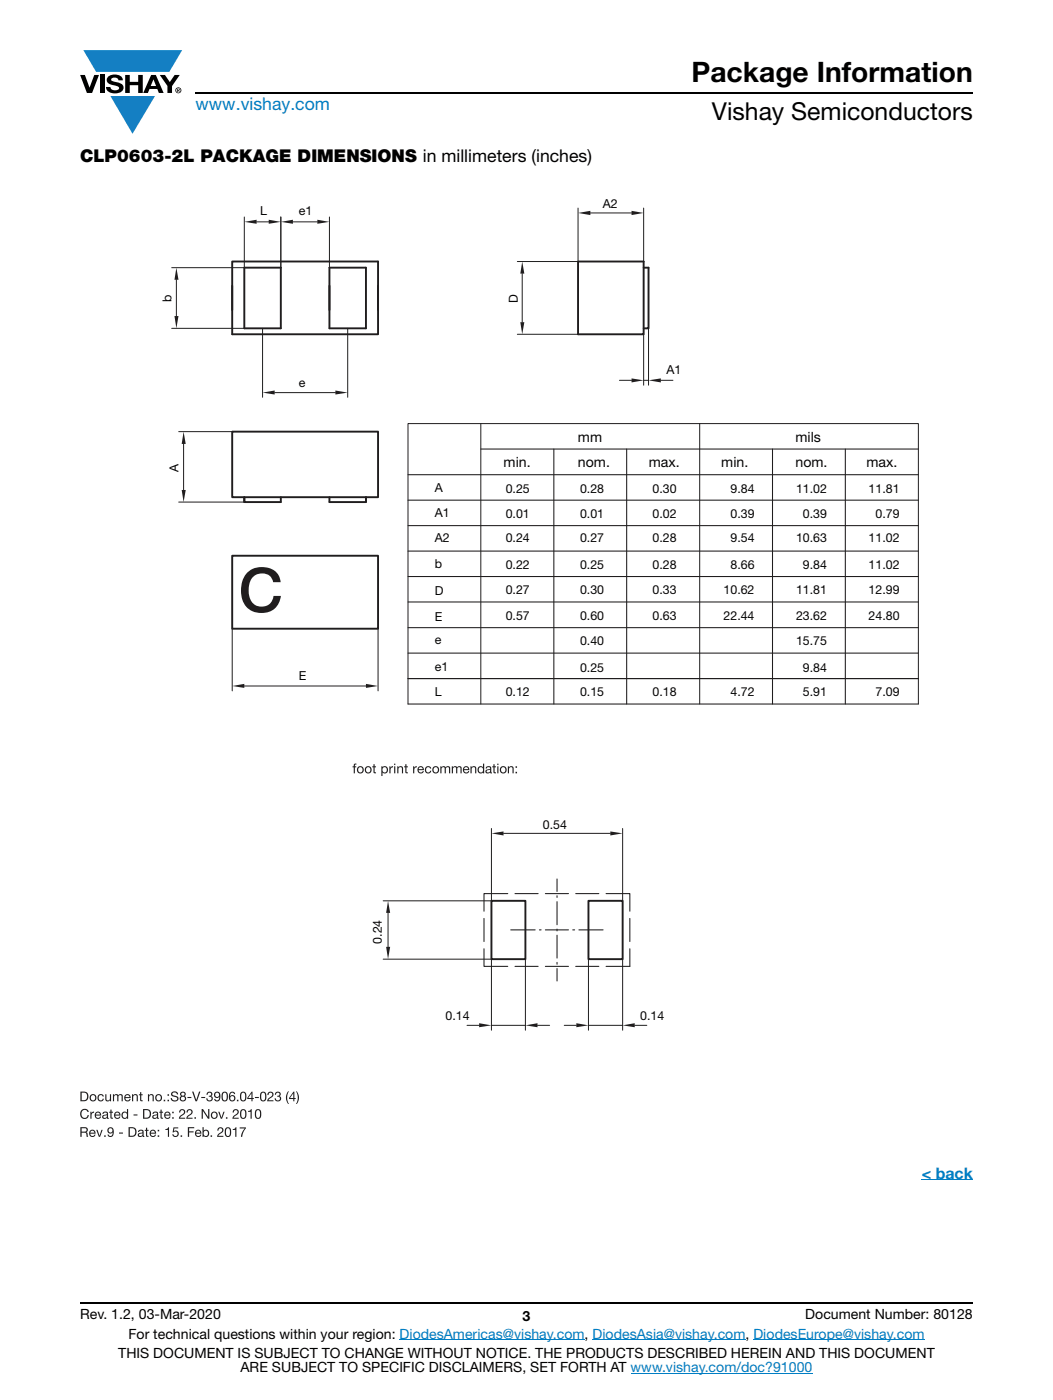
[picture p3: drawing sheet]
<svg xmlns="http://www.w3.org/2000/svg" width="210mm" height="279mm" viewBox="0 0 210 279" stroke-linecap="round" stroke-linejoin="round" font-family="sans-serif">
<g fill="#147fc3">
<path d="M16.6 10h19.7l-2.5 4.3h-1.2h-13.4z"/>
<path d="M22 19.2h8.9l-4.5 7.5z"/>
</g>
<g fill="#000">
<path d="M16 15h.9l1 2.5 .9-2.5h.9l-1.3 3.6h-1.1zM19.9 15h.9v3.6h-.9zM21.6 15.3a2.1 2.1 0 0 1 2.8 .3l.1 .4h-.9a.79 .79 0 0 0-.7-.5 .79 .79 0 0 0-.7 .4l.2 .3 1 .2a1.08 1.08 0 0 1 1.2 1 1.08 1.08 0 0 1-1.1 1.2 1.73 1.73 0 0 1-2.4-1.2h.9a.96 .96 0 0 0 .8 .6 .96 .96 0 0 0 1-.4 1.31 1.31 0 0 0-1.3-.6 1.03 1.03 0 0 1-1-.6 1.03 1.03 0 0 1 .1-1.1zM25 15h.9v1.3h1.7v-1.3h.9v3.6h-.9v-1.6h-1.7v1.6h-.9zM31.9 15h1l1 1.4 .9-1.4h1l-1.5 2.2v1.4h-.9v-1.4z"/>
<path d="M30.6 15.8l.5 1.4h-1zM30.1 15l-1.5 3.6h.9l.3-.8h1.6l.3 .8h.9l-1.5-3.6z"/>
<path d="M35.5 17.8h.2v.2h-.2zM35.3 17.7v.7h.2v-.3l.3 .3-.1-.3 .1-.2v-.2z"/>
<path d="M35.1 18a.46 .46 0 0 1 .9 0 .46 .46 0 0 1-.9 0zM35 18a.6 .6 0 0 0 1.2 0 .6 .6 0 0 0-1.2 0z"/>
</g>
<path d="M39 18.6h155M16 260h178" fill="none" stroke="#000" stroke-width=".36"/>
<path d="M79.7 267.4h36.9M118.2 267.4h30.5M125.8 274h36.2M150.2 267.4h34.2" fill="none" stroke="#007ec4" stroke-width=".2"/>
<path d="M183.7 235.5h.2z" fill="#007ec4"/>
<path d="M183.8 235.5h10.2" fill="none" stroke="#007ec4" stroke-width=".2"/>
<path d="M16 39.4h167.2v187.5h-167.2z" fill="#fff"/>
<g fill="#201d1e">
<path d="M51.2 221.6a1.33 1.33 0 0 0 .1 1.5 .75 .75 0 0 0 .5-1.1l-.2-.4zM51 221.5a.72 .72 0 0 1 .9 0 .72 .72 0 0 1 .2 .9 .68 .68 0 0 1-.7 .9 .68 .68 0 0 1-.6-1zM49.5 221.7l.7-.4v2h-.2v-1.4h-.5zM48.3 221.6a1.33 1.33 0 0 0 .1 1.5 .75 .75 0 0 0 .5-1.1l-.2-.4zM48 221.5a.72 .72 0 0 1 1 0 .72 .72 0 0 1 .1 .9 .68 .68 0 0 1-.7 .9 .68 .68 0 0 1-.5-1zM46.5 221.5a.64 .64 0 0 1 1.1 .2 .64 .64 0 0 1-.5 .9l-.5 .5h1v.2h-1.3l.2-.5 .4-.3a.47 .47 0 0 0 .5-.4 .47 .47 0 0 0-.4-.5l-.3 .1-.1 .3h-.2zM45.1 223h.3v.3h-.3zM43.5 221.9h.3l.4 1.1 .3-1.1h.3l-.5 1.4h-.3zM42.4 222.2a.52 .52 0 0 0 0 .8 .52 .52 0 0 0 .8-.1 .52 .52 0 0 0-.2-.8l-.4-.1zM42 222.6a.75 .75 0 0 1 1.5 0 .75 .75 0 0 1-1.5 0zM40.2 221.3h.3l1 1.6v-1.6h.3v2h-.3l-1-1.6v1.6h-.3zM38.8 223h.3v.3h-.3zM37.3 221.5a.64 .64 0 0 1 1.1 .2 .64 .64 0 0 1-.5 .9l-.5 .5h1v.2h-1.3l.2-.5 .4-.3a.47 .47 0 0 0 .5-.4 .47 .47 0 0 0-.4-.5l-.3 .1-.1 .3h-.2zM35.9 221.5a.64 .64 0 0 1 1 .2 .64 .64 0 0 1-.5 .9l-.5 .5h1v.2h-1.2l.1-.5 .4-.3a.47 .47 0 0 0 .5-.4 .47 .47 0 0 0-.4-.5l-.3 .1-.1 .3h-.2zM34.3 223h.3v.3h-.3zM34.3 221.9h.3v.3h-.3zM33.1 222.2l-.1 .2h.8l-.3-.3zM32.9 222a.65 .65 0 0 1 .8-.1 .65 .65 0 0 1 .3 .7l-1 .1a.41 .41 0 0 0 .3 .4 .41 .41 0 0 0 .5-.3h.2a.69 .69 0 0 1-1 .3 .69 .69 0 0 1-.1-1.1zM32 221.4h.2v.5h.3v.2h-.3v.9l.3 .1v.2l-.5-.2v-1h-.2v-.2h.2zM30.7 222.7a.33 .33 0 0 0 .3 .5 .33 .33 0 0 0 .3-.4v-.3zM30.5 222l.5-.2a.42 .42 0 0 1 .5 .4v.8l.2 .3h-.3l-.1-.2a.47 .47 0 0 1-.7 .2 .47 .47 0 0 1 0-.7l.3-.1a.26 .26 0 0 0 .4-.1 .26 .26 0 0 0-.1-.4 .26 .26 0 0 0-.3 .1l-.3 .2h-.2zM28.8 221.6v1.5h.4a.76 .76 0 0 0 .7-.8 .76 .76 0 0 0-.7-.7zM28.5 221.3h.7a.97 .97 0 0 1 .9 1 .97 .97 0 0 1-.9 1h-.7zM26.6 222.4h.8v.2h-.8zM24.6 222.1a.49 .49 0 0 0-.1 .8 .49 .49 0 0 0 .8-.1v-.2a.44 .44 0 0 0-.2-.5 .44 .44 0 0 0-.5 0zM24.4 222.1l.5-.3 .4 .3v-.8h.2v2h-.2v-.2a.7 .7 0 0 1-1-.1 .7 .7 0 0 1 .1-.9zM23.1 222.2l-.1 .2h.8l-.3-.3zM22.9 222a.65 .65 0 0 1 .8-.1 .65 .65 0 0 1 .3 .7l-1 .1a.41 .41 0 0 0 .3 .4 .41 .41 0 0 0 .5-.3h.2a.69 .69 0 0 1-1 .3 .69 .69 0 0 1-.1-1.1zM22 221.4h.2v.5h.3v.2h-.3l.1 .9 .2 .1v.2l-.5-.2v-1h-.2v-.2h.2zM20.7 222.7a.33 .33 0 0 0 .3 .5 .33 .33 0 0 0 .3-.4v-.3zM20.5 222l.5-.2a.42 .42 0 0 1 .5 .4v.8l.2 .3h-.3l-.1-.2a.47 .47 0 0 1-.7 .2 .47 .47 0 0 1 0-.7l.3-.1a.26 .26 0 0 0 .4-.1 .26 .26 0 0 0-.1-.4 .26 .26 0 0 0-.3 .1l-.2 .2h-.3zM19.2 222.2l-.1 .2h.8l-.2-.3zM19.1 222a.65 .65 0 0 1 .8-.1 .65 .65 0 0 1 .3 .7l-1.1 .1a.41 .41 0 0 0 .4 .4 .41 .41 0 0 0 .4-.3h.3a.69 .69 0 0 1-1.1 .3 .69 .69 0 0 1 0-1.1zM18 221.9h.2v.3l.3-.3 .3-.1v.3a.47 .47 0 0 0-.5 .5v.7h-.3zM16.2 221.6a.84 .84 0 0 1 .9-.3 .84 .84 0 0 1 .6 .6h-.3a.65 .65 0 0 0-.8-.3 .65 .65 0 0 0-.3 .8 .61 .61 0 0 0 .5 .7 .61 .61 0 0 0 .7-.6h.2a.91 .91 0 0 1-1.2 .7 .91 .91 0 0 1-.5-1.3z"/>
<path d="M59 217.8h.2l.3 .6a2.03 2.03 0 0 1-.3 1.9h-.2a2.39 2.39 0 0 0 0-2.5zM58.5 218.2l-.7 .9h.7zM58.5 217.9h.2v1.2h.3v.2h-.3v.5h-.2v-.5h-.9v-.2zM57.4 217.8h.2a2.39 2.39 0 0 0 0 2.5h-.2a2.07 2.07 0 0 1 0-2.5zM55 218a.53 .53 0 0 1 .8-.1 .53 .53 0 0 1-.1 .9 .61 .61 0 0 1 0 1 .61 .61 0 0 1-.9-.5v-.1h.2a.41 .41 0 0 0 .4 .5 .41 .41 0 0 0 .4-.5 .41 .41 0 0 0-.5-.3v-.2a.35 .35 0 0 0 .4-.3 .35 .35 0 0 0-.3-.4 .35 .35 0 0 0-.4 .4l-.2 .1zM53.5 218.1a.64 .64 0 0 1 1 .1 .64 .64 0 0 1-.5 .9l-.5 .5h1v.2h-1.2l.2-.5 .3-.3a.47 .47 0 0 0 .5-.4 .47 .47 0 0 0-.4-.5l-.3 .1v.3h-.3zM52.3 218.1a1.33 1.33 0 0 0 .1 1.5 .75 .75 0 0 0 .5-1.1l-.3-.4zM52 218.1a.72 .72 0 0 1 .9 0 .72 .72 0 0 1 .2 .8 .68 .68 0 0 1-.7 .9 .68 .68 0 0 1-.6-1zM50.8 218.9h.8v.2h-.8zM50.1 218.2l-.6 .9h.6zM50.2 217.9h.2v1.2h.2v.2h-.2v.5h-.3v-.5h-.8v-.2zM48.3 218.1a1.33 1.33 0 0 0 .1 1.5 .75 .75 0 0 0 .5-1.1l-.2-.4zM48 218.1a.72 .72 0 0 1 .9 0 .72 .72 0 0 1 .2 .8 .68 .68 0 0 1-.7 .9 .68 .68 0 0 1-.5-1zM47.2 219.5h.3v.3h-.3zM45.9 219.2a.42 .42 0 0 0 .8 0 .42 .42 0 0 0-.8 0zM45.9 218.1l.4-.2a.5 .5 0 0 1 .6 .5h-.2a.45 .45 0 0 0-.7-.2 .45 .45 0 0 0-.1 .6 .63 .63 0 0 1 .9 .1 .63 .63 0 0 1-.2 .9 .63 .63 0 0 1-.9-.4v-.9zM44.6 218.1a1.33 1.33 0 0 0 .1 1.5 .75 .75 0 0 0 .5-1.1l-.2-.4zM44.3 218.1a.72 .72 0 0 1 1 0 .72 .72 0 0 1 .2 .8 .68 .68 0 0 1-.8 .9 .68 .68 0 0 1-.5-1zM42.9 218.5a.41 .41 0 0 0 .8 0 .41 .41 0 0 0-.8 0zM42.8 218a.69 .69 0 0 1 .9 0 .69 .69 0 0 1 .3 .8 .72 .72 0 0 1-.3 .9 .72 .72 0 0 1-.9-.1l-.1-.3h.2a.4 .4 0 0 0 .5 .3 .4 .4 0 0 0 .3-.5v-.2a.61 .61 0 0 1-.9 0 .61 .61 0 0 1 0-.9zM41.3 218a.53 .53 0 0 1 .9-.1 .53 .53 0 0 1-.1 .9 .61 .61 0 0 1 0 1 .61 .61 0 0 1-1-.5v-.1h.3a.41 .41 0 0 0 .4 .5 .41 .41 0 0 0 .4-.5 .41 .41 0 0 0-.6-.3v-.2a.35 .35 0 0 0 .5-.3 .35 .35 0 0 0-.3-.4 .35 .35 0 0 0-.4 .4l-.2 .1zM40.1 218.9h.8v.2h-.8zM38.3 217.8h.3l.5 1.7 .6-1.7h.3l-.7 2h-.3zM37.4 218.9h.8v.2h-.8zM36.1 218.4a.3 .3 0 0 0 .6 0 .3 .3 0 0 0-.6 0zM36.1 219.3a.4 .4 0 0 0 .8 0 .4 .4 0 0 0-.8 0zM36 218.1a.53 .53 0 0 1 .8-.2 .53 .53 0 0 1 0 .9 .58 .58 0 0 1 .1 .8 .58 .58 0 0 1-.9 0 .58 .58 0 0 1 .2-.8l-.3-.3zM34.2 218l.2-.1a.73 .73 0 0 1 1.1 .5h-.2a.42 .42 0 0 0-.5-.5 .42 .42 0 0 0-.3 .6l.4 .2a.62 .62 0 0 1 .7 .7 .62 .62 0 0 1-.9 .4l-.6-.3-.1-.4h.3a.5 .5 0 0 0 .5 .5 .5 .5 0 0 0 .5-.5l-.6-.2a.53 .53 0 0 1-.5-.3 .53 .53 0 0 1 0-.6zM33.4 219.5h.3v.3h-.3zM33.4 218.4h.3v.3h-.3zM32.6 219.5h.3v.3h-.3zM31.3 218.7a.52 .52 0 0 0 0 .8 .52 .52 0 0 0 .8-.1 .52 .52 0 0 0-.2-.8h-.4zM31 219.1a.72 .72 0 0 1 1.4 0 .72 .72 0 0 1-1.4 0zM29.5 218.4h.2v.2a.5 .5 0 0 1 .6-.2 .5 .5 0 0 1 .4 .5v.9h-.3v-1a.36 .36 0 0 0-.4-.2 .36 .36 0 0 0-.3 .4v.8h-.2zM27.9 218h.3v.4h.3v.2h-.3v.9l.3 .1v.2l-.5-.2-.1-1h-.2v-.2h.2zM26.3 218.4h.2v.2a.5 .5 0 0 1 .6-.2 .5 .5 0 0 1 .4 .5v.9h-.2v-1a.36 .36 0 0 0-.5-.2 .36 .36 0 0 0-.2 .4v.8h-.3zM25.1 218.7l-.1 .2h.8l-.2-.3zM25 218.6a.65 .65 0 0 1 .7-.2 .65 .65 0 0 1 .4 .8h-1.1a.41 .41 0 0 0 .4 .4 .41 .41 0 0 0 .4-.3h.2a.69 .69 0 0 1-1 .3 .69 .69 0 0 1 0-1zM22.5 218.4h.2v.2a.49 .49 0 0 1 .9 0 .48 .48 0 0 1 .5-.3 .48 .48 0 0 1 .4 .5v1h-.2l-.1-1.1a.33 .33 0 0 0-.3-.2 .33 .33 0 0 0-.3 .4v.9h-.2v-.9a.32 .32 0 0 0-.4-.4 .32 .32 0 0 0-.3 .4v.9h-.2zM21 218.4h.2v.9a.36 .36 0 0 0 .4 .3 .36 .36 0 0 0 .3-.4v-.8h.3v1.4h-.3v-.2a.5 .5 0 0 1-.5 .2 .5 .5 0 0 1-.4-.5zM19.6 218.6a.63 .63 0 0 1 .6-.2 .63 .63 0 0 1 .5 .4h-.2a.48 .48 0 0 0-.8 0 .48 .48 0 0 0 .2 .8h.3l.3-.3h.2a.69 .69 0 0 1-1 .4 .69 .69 0 0 1-.1-1.1zM18.2 218.7a.52 .52 0 0 0 0 .8 .52 .52 0 0 0 .8-.1 .52 .52 0 0 0-.2-.8h-.3zM17.9 219.1a.72 .72 0 0 1 1.4 0 .72 .72 0 0 1-1.4 0zM16.3 218.1v1.5h.4a.75 .75 0 0 0 .7-.8 .75 .75 0 0 0-.7-.7zM16 217.8h.7a.97 .97 0 0 1 .9 1 .97 .97 0 0 1-.9 1h-.7z"/>
</g>
<path d="M46.3 57v9.7h29.1v-9.7M48.7 53.4h7.3v12.1h-7.3zM65.7 53.4h7.3v12.1h-7.3zM46.3 61.9v-9.7h29.1v9.7M46.3 86.1h29.1v13.1h-29.1zM56 99.2v1h-7.3v-1v1M65.7 99.2v1h7.3v-1v1M46.3 110.9h29.1v14.6h-29.1z" fill="none" stroke="#201d1e" stroke-width=".38"/>
<path d="M46.3 125.5v12.4M48.7 136.9h24.3M75.4 125.5v12.4" fill="none" stroke="#201d1e" stroke-width=".2"/>
<g fill="#201d1e">
<path d="M46.3 136.9l2.4-.4v.8z"/>
<path d="M73 136.5l2.4 .4-2.4 .4z"/>
</g>
<path d="M52.4 65.5v13.8M54.8 78.4h12.1M69.3 65.5v13.8" fill="none" stroke="#201d1e" stroke-width=".2"/>
<g fill="#201d1e">
<path d="M52.4 78.4l2.4-.5v.8z"/>
<path d="M66.9 77.9l2.4 .5-2.4 .3z"/>
</g>
<path d="M34.2 53.4h14.5M35.2 55.8v7.3M34.2 65.5h14.5" fill="none" stroke="#201d1e" stroke-width=".2"/>
<g fill="#201d1e">
<path d="M34.8 63.1h.8l-.4 2.4z"/>
<path d="M35.2 53.4l.4 2.4h-.8z"/>
</g>
<path d="M35.6 86.1h10.7M36.6 88.6v9.2M35.6 100.2h13.1" fill="none" stroke="#201d1e" stroke-width=".2"/>
<g fill="#201d1e">
<path d="M36.2 97.8h.8l-.4 2.4z"/>
<path d="M36.6 86.1l.4 2.5h-.8z"/>
</g>
<path d="M47.8 225h1.2l-.5 1.1-.2 .8h-.3l.1-.5 .7-1.2h-1zM46.4 225.3l.7-.3v1.9h-.2v-1.4h-.5zM45.2 225.2a1.33 1.33 0 0 0 .1 1.5 .75 .75 0 0 0 .5-1.1l-.2-.4zM45 225.2a.72 .72 0 0 1 .9-.1 .72 .72 0 0 1 .2 .9 .68 .68 0 0 1-.7 .9 .68 .68 0 0 1-.6-1zM43.5 225.2a.64 .64 0 0 1 1 .1 .64 .64 0 0 1-.5 .9l-.4 .5h.9v.2h-1.2l.2-.5 .3-.3a.47 .47 0 0 0 .5-.4 .47 .47 0 0 0-.4-.5l-.2 .1-.1 .3h-.3zM42 226.6h.3v.3h-.3zM40.8 225.8a.48 .48 0 0 0-.1 .7 .48 .48 0 0 0 .7-.1l.1-.2a.44 .44 0 0 0-.2-.5 .44 .44 0 0 0-.5 .1zM40.4 224.9h.2v.8a.68 .68 0 0 1 .9 0 .68 .68 0 0 1 0 1 .68 .68 0 0 1-.9 0v.2h-.2zM39.2 225.8l-.1 .2h.8l-.2-.3zM39.1 225.7a.65 .65 0 0 1 .7-.2 .65 .65 0 0 1 .4 .8h-1.1a.41 .41 0 0 0 .4 .4 .41 .41 0 0 0 .4-.3h.2a.69 .69 0 0 1-1 .3 .69 .69 0 0 1 0-1zM37.5 224.9h1.2v.3h-1v.6h.9v.2h-.9v.9h-.2zM36 226.6h.3v.3h-.3zM34.6 225h.9v.2h-.7l-.1 .6a.64 .64 0 0 1 .9 .2 .64 .64 0 0 1-.4 .9 .64 .64 0 0 1-.8-.5h.2a.44 .44 0 0 0 .7 .2 .44 .44 0 0 0 0-.7 .44 .44 0 0 0-.7 .1h-.2zM33 225.3l.7-.3v1.9h-.2v-1.4h-.5zM31.4 226.6h.3v.3h-.3zM31.4 225.5h.3v.3h-.3zM30.2 225.8l-.1 .2h.8l-.3-.3zM30 225.7a.65 .65 0 0 1 .8-.2 .65 .65 0 0 1 .3 .8h-1a.41 .41 0 0 0 .3 .4 .41 .41 0 0 0 .5-.3h.2a.69 .69 0 0 1-1 .3 .69 .69 0 0 1-.1-1zM29.1 225.1h.2v.4h.3v.2h-.3l.1 .9 .2 .1v.2l-.5-.2v-1h-.2v-.2h.2zM27.8 226.4a.33 .33 0 0 0 .3 .4 .33 .33 0 0 0 .3-.4v-.2zM27.6 225.6l.5-.1a.42 .42 0 0 1 .5 .3v.8l.2 .3h-.3l-.1-.2a.47 .47 0 0 1-.7 .2 .47 .47 0 0 1 0-.7l.3-.1a.26 .26 0 0 0 .4-.1 .26 .26 0 0 0-.1-.4 .26 .26 0 0 0-.3 .1l-.2 .2h-.3zM25.9 225.2v1.5h.4a.76 .76 0 0 0 .7-.8 .76 .76 0 0 0-.7-.7zM25.6 224.9h.7a.97 .97 0 0 1 .9 1 .97 .97 0 0 1-.9 1h-.7zM23.7 226h.8v.2h-.8zM21.6 225.6a.41 .41 0 0 0 .8 0 .41 .41 0 0 0-.8 0zM21.6 225.1a.69 .69 0 0 1 .8 0 .69 .69 0 0 1 .3 .8 .72 .72 0 0 1-.2 .9 .72 .72 0 0 1-.9-.1l-.2-.3h.3a.4 .4 0 0 0 .5 .3 .4 .4 0 0 0 .2-.5l.1-.2a.61 .61 0 0 1-.9 0 .61 .61 0 0 1 0-.9zM20.8 226.6h.3v.3h-.3zM19.2 225.5h.3l.3 1.2 .4-1.2h.3l-.5 1.4h-.3zM18.1 225.8l-.1 .2h.8l-.2-.3zM18 225.7a.65 .65 0 0 1 .7-.2 .65 .65 0 0 1 .4 .8h-1.1a.41 .41 0 0 0 .4 .4 .41 .41 0 0 0 .4-.3h.2a.69 .69 0 0 1-1 .3 .69 .69 0 0 1 0-1zM16.3 225.2v.6h.6a.34 .34 0 0 0 .4-.3 .34 .34 0 0 0-.4-.3zM16 224.9h.9a.52 .52 0 0 1 .6 .4 .52 .52 0 0 1-.3 .7l.2 .2 .2 .7h-.3l-.1-.7-.3-.1h-.6v.8h-.3z" fill="#201d1e"/>
<path d="M48.7 43.3v10.1M51.2 44.3h2.4M56 43.3v10.1" fill="none" stroke="#201d1e" stroke-width=".2"/>
<g fill="#201d1e">
<path d="M48.7 44.3l2.5-.4v.8z"/>
<path d="M53.6 43.9l2.4 .4-2.4 .4z"/>
</g>
<path d="M56 43.3v10.1M58.4 44.3h4.9M65.7 43.3v10.1" fill="none" stroke="#201d1e" stroke-width=".2"/>
<g fill="#201d1e">
<path d="M56 44.3l2.4-.4v.8z"/>
<path d="M63.3 43.9l2.4 .4-2.4 .4z"/>
</g>
<path d="M102.8 154h.3v.3h-.3zM102.8 152.9h.3v.3h-.3zM101.3 152.9h.2v.3a.5 .5 0 0 1 .6-.3 .5 .5 0 0 1 .3 .5v.9h-.2v-.9a.36 .36 0 0 0-.4-.3 .36 .36 0 0 0-.3 .4v.8h-.2zM100 153.2a.52 .52 0 0 0 0 .8 .52 .52 0 0 0 .8-.1 .52 .52 0 0 0-.2-.7l-.3-.1zM99.7 153.6a.72 .72 0 0 1 1.4 0 .72 .72 0 0 1-1.4 0zM99.2 152.9h.2v1.4h-.2zM99.2 152.4h.2v.3h-.2zM98.4 152.5h.2v.4h.3v.2h-.3v1h.3v.2l-.5-.1v-1.1h-.2v-.2h.2zM97.1 153.8a.33 .33 0 0 0 .3 .4 .33 .33 0 0 0 .3-.4v-.2zM97 153.1l.4-.2a.42 .42 0 0 1 .6 .4v.8l.1 .2-.2 .1-.2-.3a.47 .47 0 0 1-.7 .3 .47 .47 0 0 1 0-.8l.4-.1a.26 .26 0 0 0 .3-.1 .26 .26 0 0 0-.1-.3 .26 .26 0 0 0-.3 0l-.2 .3h-.3zM95.6 153.2a.49 .49 0 0 0-.1 .8 .49 .49 0 0 0 .8-.2v-.2a.44 .44 0 0 0-.2-.4 .44 .44 0 0 0-.5 0zM95.4 153.1l.5-.2 .4 .2v-.7h.3v1.9h-.3v-.2a.7 .7 0 0 1-1 0 .7 .7 0 0 1 .1-1zM93.8 152.9h.2v.3a.5 .5 0 0 1 .6-.3 .5 .5 0 0 1 .4 .5v.9h-.3v-.9a.36 .36 0 0 0-.4-.3 .36 .36 0 0 0-.3 .4v.8h-.2zM92.7 153.2l-.2 .3h.9l-.3-.4zM92.5 153.1a.65 .65 0 0 1 .8-.1 .65 .65 0 0 1 .3 .7l-1 .1a.41 .41 0 0 0 .3 .4 .41 .41 0 0 0 .4-.3h.3a.69 .69 0 0 1-1.1 .3 .69 .69 0 0 1 0-1.1zM90.1 152.9h.2v.2a.49 .49 0 0 1 .9 0 .48 .48 0 0 1 .5-.2 .48 .48 0 0 1 .4 .4v1h-.3v-1a.33 .33 0 0 0-.4-.2 .33 .33 0 0 0-.2 .4v.8h-.2v-.9a.32 .32 0 0 0-.4-.3 .32 .32 0 0 0-.3 .4v.8h-.2zM87.8 152.9h.2v.2a.49 .49 0 0 1 .9 0 .48 .48 0 0 1 .5-.2 .48 .48 0 0 1 .4 .4v1h-.3v-1a.33 .33 0 0 0-.4-.2 .33 .33 0 0 0-.2 .4v.8h-.2v-.9a.32 .32 0 0 0-.4-.3 .32 .32 0 0 0-.3 .4v.8h-.2zM86.6 153.2a.52 .52 0 0 0-.1 .8 .52 .52 0 0 0 .8-.1 .52 .52 0 0 0-.2-.7l-.3-.1zM86.2 153.6a.72 .72 0 0 1 1.4 0 .72 .72 0 0 1-1.4 0zM84.9 153.1a.63 .63 0 0 1 .6-.2 .63 .63 0 0 1 .5 .5h-.2a.48 .48 0 0 0-.8 0 .48 .48 0 0 0 .3 .8l.7-.4a.69 .69 0 0 1-1 .4 .69 .69 0 0 1-.1-1.1zM83.6 153.2l-.1 .3h.8l-.3-.4zM83.4 153.1a.65 .65 0 0 1 .8-.1 .65 .65 0 0 1 .3 .7l-1 .1a.41 .41 0 0 0 .4 .4 .41 .41 0 0 0 .4-.3h.2a.69 .69 0 0 1-1 .3 .69 .69 0 0 1-.1-1.1zM82.4 152.9h.2v.3l.2-.2 .3-.1v.2a.47 .47 0 0 0-.5 .6v.6h-.2zM80.8 152.5h.3v.4h.2v.2h-.2v1h.2v.2l-.5-.1v-1.1h-.2v-.2h.2zM79.2 152.9h.2v.3a.5 .5 0 0 1 .6-.3 .5 .5 0 0 1 .4 .5v.9h-.3v-.9a.36 .36 0 0 0-.4-.3 .36 .36 0 0 0-.3 .4v.8h-.2zM78.6 152.9h.2v1.4h-.2zM78.6 152.4h.2v.3h-.2zM77.6 152.9h.3v.3l.2-.2 .3-.1v.2a.47 .47 0 0 0-.5 .6v.6h-.3zM76.4 153.2a.48 .48 0 0 0-.1 .8 .48 .48 0 0 0 .8-.2v-.3a.42 .42 0 0 0-.2-.4 .42 .42 0 0 0-.5 .1zM76 152.9h.3v.2a.68 .68 0 0 1 .9 .1 .68 .68 0 0 1 0 .9 .68 .68 0 0 1-.9 0v.8h-.3zM74.5 152.5h.2v.4h.3v.2h-.3v1h.3v.2l-.5-.1v-1.1h-.3v-.2h.3zM73.1 153.2a.52 .52 0 0 0 0 .8 .52 .52 0 0 0 .8-.1 .52 .52 0 0 0-.2-.7l-.4-.1zM72.7 153.6a.75 .75 0 0 1 1.5 0 .75 .75 0 0 1-1.5 0zM71.5 153.2a.52 .52 0 0 0 0 .8 .52 .52 0 0 0 .8-.1 .52 .52 0 0 0-.2-.7l-.3-.1zM71.2 153.6a.72 .72 0 0 1 1.4 0 .72 .72 0 0 1-1.4 0zM70.6 152.5l.5-.1v.2l-.3 .1v.2h.2v.2h-.2v1.2h-.3v-1.2h-.2v-.2h.2z" fill="#201d1e"/>
<path d="M115.3 52.2h13.1v14.5h-13.1zM128.4 53.4h.9v12.1h-.9" fill="none" stroke="#201d1e" stroke-width=".38"/>
<path d="M103.2 52.2h12.1M104.1 54.6v9.7M103.2 66.7h12.1" fill="none" stroke="#201d1e" stroke-width=".2"/>
<g fill="#201d1e">
<path d="M103.8 64.3h.8l-.5 2.4z"/>
<path d="M104.1 52.2l.5 2.4h-.8z"/>
</g>
<path d="M123.5 75.9h2.4M128.4 75.9h.9M128.4 66.7v10.2M129.3 65.5v11.4M131.8 75.9h2.4" fill="none" stroke="#201d1e" stroke-width=".2"/>
<g fill="#201d1e">
<path d="M129.3 75.9l2.5-.4v.8z"/>
<path d="M125.9 75.5l2.5 .4-2.5 .4z"/>
</g>
<path d="M76.4 179.8h21.6M76.4 191.4h21.6M77.4 182.2v6.8" fill="none" stroke="#201d1e" stroke-width=".2"/>
<g fill="#201d1e">
<path d="M77.4 179.8l.4 2.4h-.8z"/>
<path d="M77 189h.8l-.4 2.4z"/>
</g>
<path d="M98 191.4v14.2M104.8 191.4v14.2M93.1 204.6h2.4M98 204.6h6.8M107.2 204.6h2.4" fill="none" stroke="#201d1e" stroke-width=".2"/>
<g fill="#201d1e">
<path d="M95.5 204.2l2.5 .4-2.5 .4z"/>
<path d="M104.8 204.6l2.4-.4v.8z"/>
</g>
<path d="M98 165.3v14.5M100.4 166.3h21.3M124.2 165.3v14.5" fill="none" stroke="#201d1e" stroke-width=".2"/>
<g fill="#201d1e">
<path d="M98 166.3l2.4-.4v.8z"/>
<path d="M121.7 165.9l2.5 .4-2.5 .4z"/>
</g>
<path d="M117.3 191.4v14.2M124.2 191.4v14.2M112.5 204.6h2.4M117.3 204.6h6.9M126.6 204.6h2.4" fill="none" stroke="#201d1e" stroke-width=".2"/>
<g fill="#201d1e">
<path d="M114.9 204.2l2.4 .4-2.4 .4z"/>
<path d="M124.2 204.6l2.4-.4v.8z"/>
</g>
<path d="M98 179.8h6.8v11.6h-6.8zM117.3 179.8h6.9v11.6h-6.9z" fill="none" stroke="#201d1e" stroke-width=".38"/>
<g fill="none" stroke="#201d1e" stroke-width=".21">
<path d="M101.3 178.3h-4.8v3.6M102.7 178.3h4.6M108.7 178.3h4.7M111.1 175.4v2.5M111.1 178.8v.3M111.1 179.9v4.7M114.8 178.3h4.6M120.9 178.3h4.7v3.6M96.5 189.3v3.6h4.8M96.5 183.3v4.6M101.8 185.6h4.9M102.7 192.9h4.6"/>
<path d="M107.6 185.6h.3M108.7 192.9h4.7M108.8 185.6h4.6M111.1 185.4v.4M111.1 186.6v4.6M111.1 192.1v.3M111.1 193.3v2.5M114.2 185.6h.4M114.8 192.9h4.6M115.4 185.6h4.9M125.6 183.3v4.6M125.6 189.3v3.6h-4.7"/>
</g>
<path d="M115.3 41.5v10.7M117.7 42.5h8.2M128.4 41.5v10.7" fill="none" stroke="#201d1e" stroke-width=".2"/>
<g fill="#201d1e">
<path d="M125.9 42.1l2.5 .4-2.5 .4z"/>
<path d="M115.3 42.5l2.4-.4v.8z"/>
</g>
<path d="M95.9 84.5v56M139.5 84.5v56M81.4 140.5v-56h101.7v56" fill="none" stroke="#201d1e" stroke-width=".2"/>
<g fill="none" stroke="#201d1e" stroke-width=".21">
<path d="M81.4 94.7h101.7M81.4 99.8h101.7M95.9 89.6h87.2M110.4 89.6v50.9M125 89.6v50.9M154 89.6v50.9M168.6 89.6v50.9M81.4 110h101.7M81.4 104.9h101.7M81.4 115.1h101.7M81.4 120.1h101.7M81.4 125.3h101.7"/>
<path d="M81.4 130.3h101.7M183.1 135.4h-101.7M81.4 140.5h101.7"/>
</g>
<path d="M49.4 114.2a4.2 4.2 0 0 1 6.2 .6l.4 1.4h-1.5a2.38 2.38 0 0 0-4.2-.9 4.3 4.3 0 0 0 .4 5.3 2.42 2.42 0 0 0 3.8-1.7h1.5a4 4 0 0 1-2.8 3.3 4 4 0 0 1-4.1-1.1 5.6 5.6 0 0 1 .3-6.9z" fill="#201d1e"/>
<text font-size="5.6" x="137.9" y="16.4">Package Information</text>
<text font-size="4.9" x="142" y="23.9">Vishay Semiconductors</text>
<text font-size="3.5" fill="#007ec4" x="39" y="22">www.vishay.com</text>
<text font-size="3.5" x="16" y="32.3">CLP0603-2L PACKAGE DIMENSIONS in millimeters (inches)</text>
<text font-size="3.2" fill="#007ec4" x="183.8" y="235.2">&lt; back</text>
<g font-size="2.8" fill="#040503">
<text x="115.3" y="88.2">mm</text>
<text x="158.6" y="88.2">mils</text>
<text x="100.4" y="93.1">min.</text>
<text x="115.3" y="93.1">nom.</text>
<text x="129.4" y="93.1">max.</text>
<text x="143.8" y="93.1">min.</text>
<text x="158.6" y="93.1">nom.</text>
<text x="172.8" y="93.1">max.</text>
</g>
<g font-size="2.8">
<text x="16" y="263.3">Rev. 1.2, 03-Mar-2020</text>
<text x="104.2" y="263.6">3</text>
<text x="160.6" y="263.3">Document Number: 80128</text>
<text x="25.6" y="267.1">For technical questions within your region: DiodesAmericas@vishay.com, DiodesAsia@vishay.com, DiodesEurope@vishay.com</text>
<text x="23.6" y="271">THIS DOCUMENT IS SUBJECT TO CHANGE WITHOUT NOTICE. THE PRODUCTS DESCRIBED HEREIN AND THIS DOCUMENT</text>
<text x="48" y="273.8">ARE SUBJECT TO SPECIFIC DISCLAIMERS, SET FORTH AT www.vishay.com/doc?91000</text>
</g>
<g font-size="2.5" fill="#040503">
<text x="120.2" y="41.5">A2</text>
<text x="51.9" y="43">L</text>
<text x="59.6" y="43">e1</text>
<text x="34.2" y="60.3" transform="rotate(-90 34.2 60.3)">b</text>
<text x="103.3" y="60.5" transform="rotate(-90 103.3 60.5)">D</text>
<text x="59.6" y="77.2">e</text>
<text x="132.9" y="74.6">A1</text>
<text x="35.6" y="94.2" transform="rotate(-90 35.6 94.2)">A</text>
<text x="86.7" y="98.3">A</text>
<text x="100.9" y="98.4">0.25</text>
<text x="115.7" y="98.4">0.28</text>
<text x="130.1" y="98.4">0.30</text>
<text x="145.7" y="98.4">9.84</text>
<text x="158.8" y="98.4">11.02</text>
<text x="173.2" y="98.4">11.81</text>
<text x="86.7" y="103.2">A1</text>
<text x="100.9" y="103.3">0.01</text>
<text x="115.7" y="103.3">0.01</text>
<text x="130.1" y="103.3">0.02</text>
<text x="145.7" y="103.3">0.39</text>
<text x="160.1" y="103.3">0.39</text>
<text x="174.6" y="103.3">0.79</text>
<text x="86.7" y="113.4">b</text>
<text x="86.7" y="108.2">A2</text>
<text x="100.9" y="113.6">0.22</text>
<text x="100.9" y="108.3">0.24</text>
<text x="115.7" y="113.6">0.25</text>
<text x="115.7" y="108.3">0.27</text>
<text x="130.1" y="113.6">0.28</text>
<text x="130.1" y="108.3">0.28</text>
<text x="145.7" y="113.6">8.66</text>
<text x="145.7" y="108.3">9.54</text>
<text x="158.8" y="108.3">10.63</text>
<text x="160.1" y="113.6">9.84</text>
<text x="173.2" y="113.6">11.02</text>
<text x="173.2" y="108.3">11.02</text>
<text x="86.7" y="118.7">D</text>
<text x="100.9" y="118.5">0.27</text>
<text x="115.7" y="118.5">0.30</text>
<text x="130.1" y="118.5">0.33</text>
<text x="144.3" y="118.5">10.62</text>
<text x="158.8" y="118.5">11.81</text>
<text x="173.2" y="118.5">12.99</text>
<text x="86.7" y="124">E</text>
<text x="100.9" y="123.8">0.57</text>
<text x="115.7" y="123.8">0.60</text>
<text x="130.1" y="123.8">0.63</text>
<text x="144.3" y="123.8">22.44</text>
<text x="158.8" y="123.8">23.62</text>
<text x="173.2" y="123.8">24.80</text>
<text x="86.7" y="128.6">e</text>
<text x="115.7" y="128.7">0.40</text>
<text x="158.8" y="128.7">15.75</text>
<text x="59.6" y="135.8">E</text>
<text x="86.7" y="133.9">e1</text>
<text x="115.7" y="134">0.25</text>
<text x="160.1" y="134">9.84</text>
<text x="86.7" y="138.9">L</text>
<text x="100.9" y="139">0.12</text>
<text x="115.7" y="139">0.15</text>
<text x="130.1" y="139">0.18</text>
<text x="145.7" y="139">4.72</text>
<text x="160.1" y="139">5.91</text>
<text x="174.6" y="139">7.09</text>
<text x="108.3" y="165.4">0.54</text>
<text x="76.2" y="188.3" transform="rotate(-90 76.2 188.3)">0.24</text>
<text x="88.9" y="203.5">0.14</text>
<text x="127.7" y="203.5">0.14</text>
</g>
</svg>
